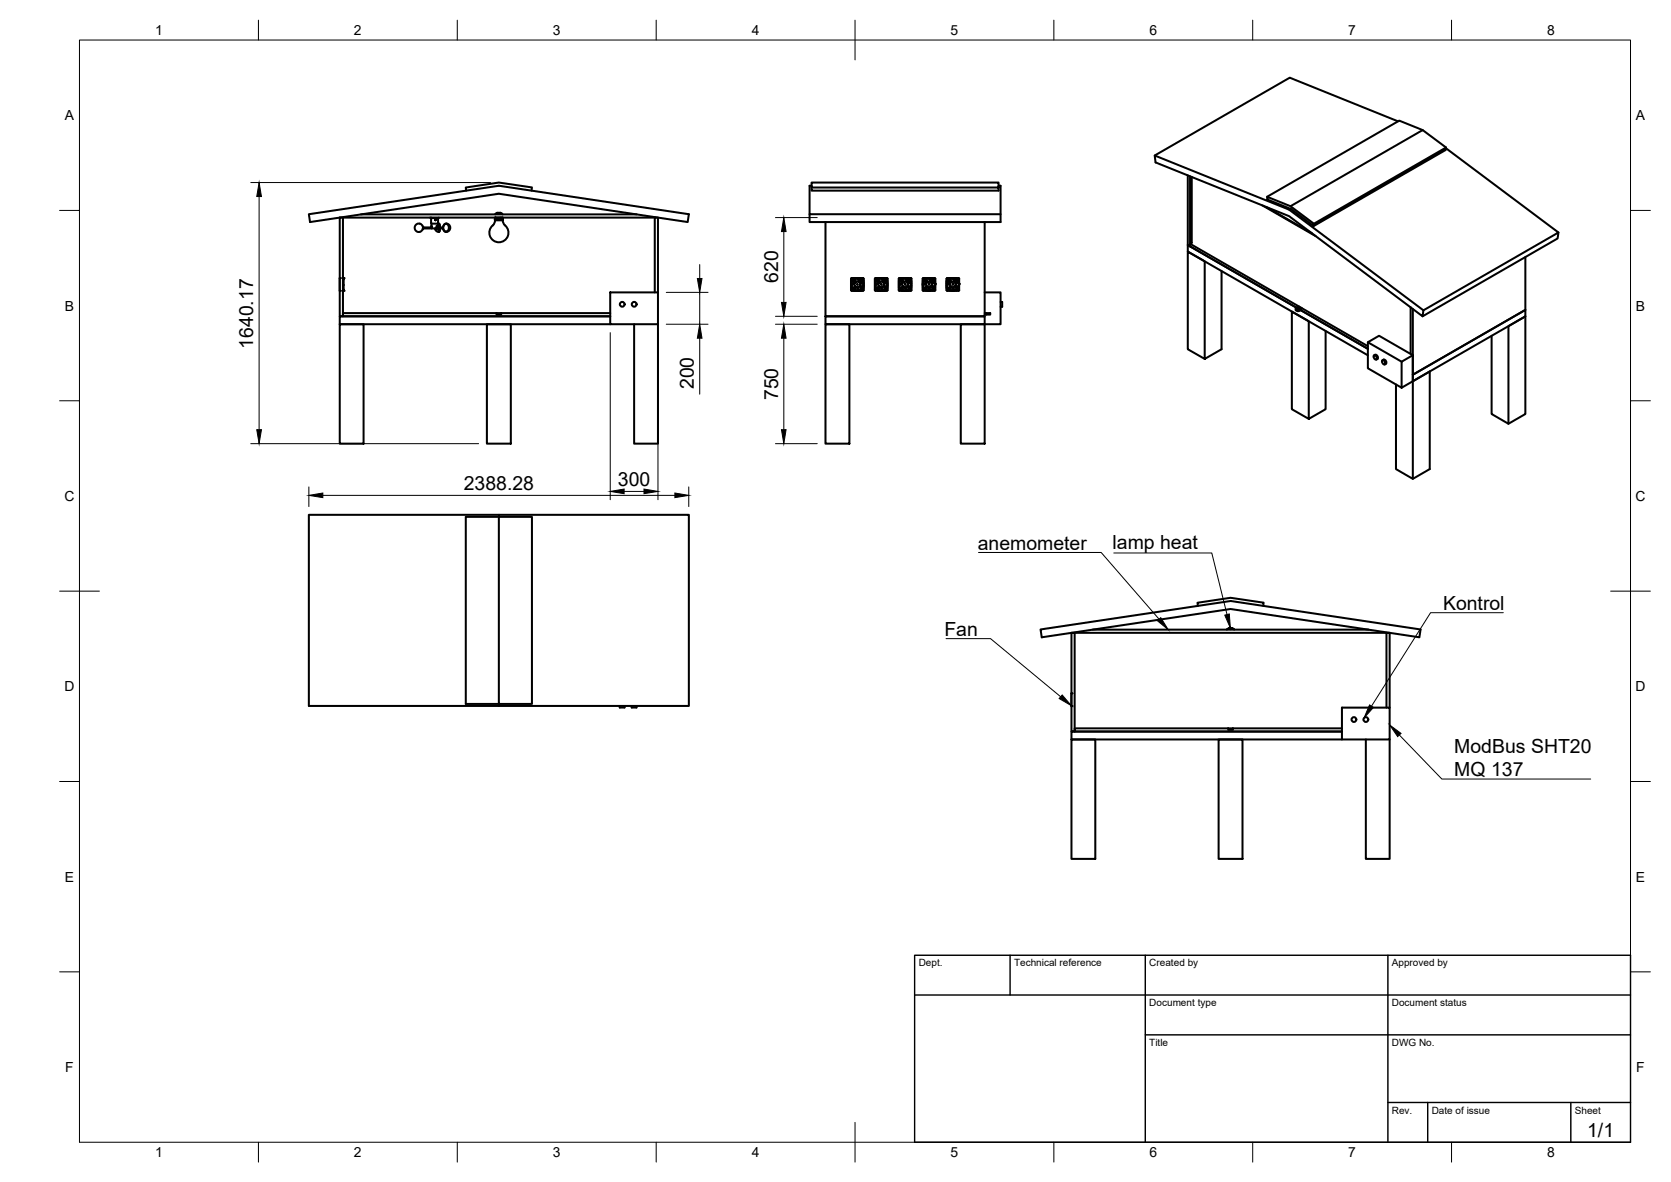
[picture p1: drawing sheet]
<svg xmlns="http://www.w3.org/2000/svg" width="420mm" height="297mm" viewBox="0 0 420 297" stroke-linecap="round" stroke-linejoin="round" font-family="sans-serif">
<!-- layer: Visible -->
<g fill="#000">
<circle cx="124.5" cy="54.7" r=".25"/>
<circle cx="85.4" cy="73.1" r=".25"/>
<circle cx="85.4" cy="69.9" r=".25"/>
<circle cx="86.2" cy="71.6" r=".25"/>
<circle cx="86.2" cy="69.9" r=".25"/>
<circle cx="86.3" cy="70.2" r=".25"/>
<circle cx="86.3" cy="73.1" r=".25"/>
<circle cx="86.3" cy="69.9" r=".25"/>
<circle cx="86.3" cy="72.8" r=".25"/>
<circle cx="86.4" cy="69.9" r=".25"/>
<circle cx="86.4" cy="73.1" r=".25"/>
<circle cx="214.3" cy="72.4" r=".25"/>
<circle cx="214.5" cy="72.6" r=".25"/>
<circle cx="214.6" cy="70.3" r=".25"/>
<circle cx="216.5" cy="72.8" r=".25"/>
<circle cx="216.5" cy="72.7" r=".25"/>
<circle cx="220.3" cy="72.4" r=".25"/>
<circle cx="220.5" cy="70.4" r=".25"/>
<circle cx="220.5" cy="72.6" r=".25"/>
<circle cx="220.6" cy="70.3" r=".25"/>
<circle cx="220.9" cy="71" r=".25"/>
<circle cx="220.9" cy="71.2" r=".25"/>
<circle cx="222.5" cy="72.7" r=".25"/>
<circle cx="222.7" cy="70.4" r=".25"/>
<circle cx="222.7" cy="72.6" r=".25"/>
<circle cx="222.8" cy="70.6" r=".25"/>
<circle cx="226.1" cy="71.5" r=".25"/>
<circle cx="226.6" cy="70.3" r=".25"/>
<circle cx="228.5" cy="72.7" r=".25"/>
<circle cx="228.7" cy="70.4" r=".25"/>
<circle cx="228.9" cy="70.6" r=".25"/>
<circle cx="232" cy="71.4" r=".25"/>
<circle cx="232" cy="71.5" r=".25"/>
<circle cx="232.3" cy="72.4" r=".25"/>
<circle cx="232.5" cy="72.6" r=".25"/>
<circle cx="232.6" cy="70.3" r=".25"/>
<circle cx="233.4" cy="73" r=".25"/>
<circle cx="233.4" cy="69.9" r=".25"/>
<circle cx="233.6" cy="73" r=".25"/>
<circle cx="234.2" cy="71.8" r=".25"/>
<circle cx="234.7" cy="70.4" r=".25"/>
<circle cx="235.1" cy="71.4" r=".25"/>
<circle cx="238.9" cy="71" r=".25"/>
<circle cx="239.4" cy="73" r=".25"/>
<circle cx="240.5" cy="72.7" r=".25"/>
<circle cx="240.7" cy="70.4" r=".25"/>
<circle cx="240.8" cy="70.6" r=".25"/>
<circle cx="240.9" cy="70.6" r=".25"/>
<circle cx="241.1" cy="71.4" r=".25"/>
<circle cx="269.4" cy="174.2" r=".25"/>
<circle cx="269.4" cy="177.4" r=".25"/>
<circle cx="269.4" cy="174.3" r=".25"/>
</g>
<g fill="none" stroke="#000" stroke-width=".51">
<path d="M351.5 30.5l-27.2-11-34 19.6M357.7 32.7l-5.9-2.4-33.2 19.2M363.6 37.3l28.3 21.1-34 19.6-33.8-25.3 .4-.2M363.6 37.1l-5.9-4.4-33.2 19.1M77.7 53.8l47.8-7.1 47.7 7.1-.3 2-47.5-7.1-47.4 7.1zM85.4 54.7h.8v24.8h-.8zM86.2 54.7h78.4M90.8 53.9h69.3M106.3 57l.2 .2h2M106.3 57l.1 .1M106.3 57a1.09 1.09 0 0 0-1.3-.8l-.5 .4-.2 .8 .4 .7 .6 .2a1.02 1.02 0 0 0 1-.7M106.4 57.5l-.1 .1"/>
<path d="M106.5 57.4l-.2 .2M106.5 57.4h.1M108.2 54.7l.2 .1M108.4 56v-1.2h1.8l-.1 1.4M108.4 54.7h2M108.4 56l.1 .2M108.5 56.2h1.6M108.5 56.8v.3M108.5 57.1l-.1 .1M108.5 56.2v1M108.5 57.1v-.3v.3M108.6 57.1l-.1 .1"/>
<path d="M108.7 54.8h.1M109.5 55.2v.2M109.8 57.4h-3.3M109.8 54.8h.1M109.9 57.2h1.4l.6-1a1.06 1.06 0 0 1 1.4 .9 1.06 1.06 0 0 1-1.1 1.2l-.5-.3-.3-.6h-1.7M109.9 57.4h.1M109.9 57.4l-.1 .2M109.9 56.8v.3v-.3h-.2v.3M110.1 56.2v1M110.2 57.4l.2 .8 .2-.8-.2 .9a.83 .83 0 0 1-1.1-.9M110.3 56.2h-.2M110.3 56.2l.3 .3v.7l-.2-1-.2 1"/>
<path d="M111.7 56.5a.71 .71 0 0 1 .8-.1 .71 .71 0 0 1 .4 .8 .75 .75 0 0 1-.7 1 .75 .75 0 0 1-.8-1zM117.2 47.9l-.1-.8 8.3-1.2 8.4 1.2-.2 .8M124.4 55.4h2M124.4 54.7v.1M124.4 54.9h.1M124.4 55.1h.1M124.4 55.2v.2M124.4 55.3h.1M124.4 54.9l.1 .1M124.4 54.8h.1M124.5 55.4l-.4 1a2.44 2.44 0 0 0-.5 3.6 2.44 2.44 0 0 0 3.7 0 2.44 2.44 0 0 0-.6-3.6l-.3-1M124.5 55.3h1.9"/>
<path d="M124.5 53.9l.1-.2h1.6l.1 .2M124.5 54.8h.1M124.5 55h.1M124.5 55.1v.1M124.5 55.2h-.1M124.5 55l-.1 .1M124.5 54.8l-.1 .1M124.5 54.7h-.1M124.8 53.7l.2-.2h.9l.1 .2M126 54.7h-1.6M126.3 54.7l-1.9 .1M126.3 54.7l-1.8 .1"/>
<path d="M126.3 54.9l-1.8 .1M126.3 55.1h-1.8M126.3 55.2l-1.6 .1M126.3 55.1l-1.8 .1M126.3 55.3h-.6M126.3 54.8h-1.8M126.3 54.7v.1M126.3 54.9h.1M126.3 55.1h.1M126.3 55.2v.1M126.3 54.8h.1M126.3 54.9l.1 .1"/>
<path d="M126.3 55.3h.1M126.4 54.8l-2 .1M126.4 55l-2 .1M126.4 55.1l-2 .1M126.4 55.2l-2 .1M126.4 54.8h.1M126.4 55h.1M126.4 55.1v.1M126.4 55.3v.1M126.4 54.8l-.1 .1M126.4 55l-.1 .1M126.4 55.2h-.1"/>
<path d="M204.1 47.1v.8h47v-2h-47v1.2h47M204.1 46.7h-.5v7.1h48M207.6 55.8v23.7h40v-23.7M251.1 46.7h.5v9.1h-48v-2M298.7 44.1v19.1l45.2 26.1M299.2 44.3v17.6l-.5-.3 27.3 15.7-26.8-15.4v-.6l.5-.3v-16.5M317.4 51.6l13.4 7.7M318.4 52l11.5 6.6M318.6 49.5l5.9 2.3 5.9 4.4-.1 .6-5.8-4.3-5.8-2.3zM324.1 52.7l-33.8-13.6 .3 1.7 33.5 13.5 33.6 25.2 .2-1.5M330.4 56.2l33.2-19.1-.1 .6-33.2 19.1M391.9 58.4l-.3 1.5-33.9 19.6"/>
<path d="M85.4 69.9v3.2M86.2 72.8h.1M86.2 70.2h.1M86.3 71.1l-.1-1.2h.2v3.2M86.3 71.8l-.1 1.3h.2M124.8 78.7h-38.6v.8h67.2h-68v2h68M124.8 78.7h1.2M124.8 78.7v.4h1.2v-.4M126 78.7h27.4M153.4 73.5h12v8h-12zM164.6 73.5v-18.8h.8v18.8M207.6 79.5h40v2h-40z"/>
<path d="M214 70.5v1.9M214 71.7l.3 .7M214.1 73.1h2.9M214.2 72.7l1.6-.6 .4-.3 .4 1.2M214.3 72.4h.1M214.3 72.4h-.2M214.3 70.2l.1 .2M214.4 69.9h.1M214.4 70.1l.5 1.6 .3 .4M214.4 70.4l-.4 .9M214.4 69.9h2.7l.1 3-.2 .2M214.4 69.9l.4 1.1"/>
<path d="M214.4 70.4h.1M214.4 69.9v.1M214.5 70.4h-.1M214.5 70.4h.1M214.5 72.6v.1M214.5 70.6l-.3 .1-.1 .8 .7-.3M214.5 72.7h-.2M214.5 72.6l.9 .4M214.5 70l.4 1M214.6 69.9h1.9M214.6 73h1.9M214.6 70l.1 .2"/>
<path d="M214.7 70.3l.3-.2a.55 .55 0 0 1 .6 0 .55 .55 0 0 1 .3 .5M214.7 70.4l.6 .4-.4 .4M214.7 72.5v.2l-.2-.1M214.7 70.2h-.1M214.7 70.2h.1M214.7 70.6l.5 .3M214.8 71.4h-.2a.54 .54 0 0 0-.5 .5 .54 .54 0 0 0 .3 .5M214.8 71h.1M214.9 71.2l-.5-1.3h-.4v3l.2 .2M214.9 71.2h.1M215 71.8l-.3 .5M215 71.9h.1"/>
<path d="M215.1 72l-.2 .2M215.2 70.8l.1 .1M215.2 72.1h.1M215.2 72.1l-1.1 .4M215.4 69.9l-.7 .3M215.5 72.2l.4 .7-.4 .1a.46 .46 0 0 1-.6-.5M215.6 72.2l.1 .2a.54 .54 0 0 0 .8 .3M215.7 69.9l.9 .4M215.9 70.8l.3 .5M215.9 70.9h.1M216 70.8v.1M216 72l.3 .1"/>
<path d="M216.1 71.9h.1M216.2 71.9l.1 .1M216.2 71.3l.5 1.5M216.3 71.3h-.1M216.3 71.4l.6-.6 .1 .3a.56 .56 0 0 1 .1 .6 .56 .56 0 0 1-.6 .3M216.4 72.8l-.7 .2M216.5 72.8h.1M216.5 72.8v.2M216.5 72.7v.1M216.5 72.1h.4l-.3 .4M216.6 70.4l-.7-.4 .1 .6M216.6 70.3h.1"/>
<path d="M216.6 70.3l.1 .1M216.6 70.4h.1M216.7 72.6h.1M216.7 72.5h.1M216.7 70.6l-.1 .4-.4 .3M216.7 72.5v.1M216.7 72.5l.1 .2M216.8 70.6h.1M216.8 70.5v.1M216.9 70.6h.1M216.8 70.3h-.2M216.9 70.6l.2 .7"/>
<path d="M216.9 70.8h.1M216.9 70.3l-1.6 .5M217 70.5l-.1 .1M217.1 70.4l-1.2 .5M217.1 70.5v1.9M217.1 71.7l-.4 .8M220 70.1v2.8M220 72.9l.2 .2M220 70.5v1.9M220 71.7l.3 .7M220.2 73.1h2.8M220.3 72.4h-.2"/>
<path d="M220.3 72.4h.1M220.3 70.2l.1 .2M220.4 69.9v.1M220.4 69.9l-.4 .2M220.4 69.9l.5 1.3 .5-.4-.7-.4M220.4 70.1l.5 1.6 .4 .4M220.4 69.9l.5 1.1M220.4 69.9h2.6M220.4 69.9h.1M220.4 70.4l-.4 .9M220.5 70.4h-.1M220.5 72.6h.1"/>
<path d="M220.5 72.6v.1M220.5 72.7h-.2M220.5 70.6l-.3 .3-.1 .6 .6-.3M220.5 70l.4 1M220.6 72.6l.8 .4M220.6 69.9h1.9M220.6 73h1.9M220.6 70l.1 .2M220.6 70.3l.4-.2a.56 .56 0 0 1 .6 0 .56 .56 0 0 1 .3 .5M220.7 72.5v.2l-.2-.1M220.7 70.2h-.1M220.7 70.2h.1"/>
<path d="M220.7 70.6l.5 .3M220.8 71.4h-.3a.54 .54 0 0 0-.4 .5 .54 .54 0 0 0 .3 .5M220.8 71h.1M221 71.8l-.3 .5M221.1 71.9h-.1M221.1 72l-.2 .2M221.3 70.8v.1M221.3 72.1h.1M221.3 72.1l-1.2 .4M221.4 69.9l-.7 .3M221.5 72.2l.5 .7-.6 .1a.45 .45 0 0 1-.5-.5M221.6 72.2l.1 .2a.54 .54 0 0 0 .8 .3"/>
<path d="M221.8 69.9l.8 .4M221.8 72.1l-1.6 .6M221.9 70.9h.1M221.9 70.8l.4 .5M222 70.8v.1M222 72l.3 .1M222.1 71.9h.1M222.2 71.9v.1M222.2 71.8h.1M222.2 71.8l.4 1.2M222.2 71.8l-.4 .3M222.3 71.3h.1"/>
<path d="M222.3 71.4l.6-.6 .1 .3a.58 .58 0 0 1 0 .6 .58 .58 0 0 1-.5 .3M222.4 72.8h.1M222.5 72.8l-.7 .2M222.5 72.8h.1M222.5 72.8v.2M222.5 72.7v.1M222.5 72.1h.4l-.2 .4M222.6 70.3h.1M222.6 70.4l-.7-.4 .1 .6M222.6 70.3l.1 .1M222.7 70.6l-.1 .4-.4 .3 .6 1.5M222.7 72.5v.1"/>
<path d="M222.7 72.5h.1M222.7 72.5l.1 .2M222.8 70.3h-.2M222.8 70.5l.1 .1M222.8 70.6h.1M222.9 70.6l.2 .7M222.9 70.3l-1.5 .5M223 69.9l.2 .2v2.8l-.2 .2M223.1 70.4l-1.2 .5M223.1 70.5l-.2 .1M223.1 70.5v1.9M223.1 71.7l-.4 .8"/>
<path d="M226 70.5v1.9M226 71.7l.3 .7M226.1 73.1h2.9M226.3 72.4h.1M226.3 72.4h-.2M226.4 69.9h.1M226.4 70.2v.2M226.4 70.1l.5 1.6 .4 .4M226.4 69.9h2.7l.1 3-.2 .2M226.4 69.9l.4 1.1M226.4 70.4h.1M226.4 70.4l-.4 .9"/>
<path d="M226.4 69.9v.1M226.5 70.4h.1M226.5 70.4h-.1M226.5 72.6h.1M226.5 72.6v.1M226.5 70.6l-.3 .3-.1 .6 .7-.3M226.5 72.7h-.2M226.5 70l.4 1M226.6 72.6l.8 .4M226.6 69.9h1.9M226.6 73h1.9M226.6 70l.1 .2"/>
<path d="M226.7 70.3l.3-.2a.57 .57 0 0 1 .6 0 .57 .57 0 0 1 .3 .5M226.7 70.4l.7 .4-.4 .4M226.7 72.5v.2l-.2-.1M226.7 70.2h.1M226.7 70.6l.5 .3M226.8 71.4h-.3a.52 .52 0 0 0-.4 .5 .52 .52 0 0 0 .3 .5M226.8 71h.1M226.9 71.2l-.5-1.3h-.4v3l.2 .2M226.9 71.2h.1M227 71.8l-.3 .5M227 71.9h.1M227.1 72l-.2 .2"/>
<path d="M227.2 70.8l.1 .1M227.2 72.1h.1M227.2 72.1l-1.1 .4M227.4 69.9l-.7 .3M227.5 72.2l.4 .7-.4 .1a.47 .47 0 0 1-.6-.5M227.6 72.2l.1 .2a.53 .53 0 0 0 .8 .3M227.8 69.9l.8 .4M227.9 70.9h.1M227.9 70.8l.4 .5M228 70.8v.1M228 72l.3 .1M228.1 71.9h.1"/>
<path d="M228.2 71.9l.1 .1M228.2 71.8h.1M228.2 71.8l.4 1.2M228.2 71.8l-.4 .3-1.6 .6M228.2 71.3l.6 1.5M228.3 71.3h.1M228.3 71.4l.6-.6 .1 .3a.56 .56 0 0 1 0 .6 .56 .56 0 0 1-.5 .3M228.5 72.8h.1M228.5 72.8l-.7 .2M228.5 72.8v.2M228.5 72.1h.4l-.2 .4M228.5 72.7v.1"/>
<path d="M228.6 70.4l-.7-.4 .1 .6M228.6 70.3h.1M228.6 70.3l.1 .1M228.7 72.6h.1M228.7 72.6l.1 .1M228.7 70.6l-.1 .4-.4 .3M228.8 70.6h.1M228.8 70.3h-.2M228.8 70.5l.1 .1M228.9 70.6h.1M228.9 70.6l.2 .7M228.9 70.3l-1.5 .5"/>
<path d="M229 70.5l-.1 .1M229.1 70.4l-1.2 .5M229.1 70.5v1.9M229.1 71.7l-.4 .8M232.2 73.1h2.8M232.2 72.7l1.6-.6 .4-.3 .4 1.2M232.3 72.4h.1M232.3 72.4h-.2M232.3 70.2l.1 .2M232.4 69.9l-.4 .2v2.8l.2 .2M232.4 69.9l.5 1.3M232.4 69.9h2.7l.1 3-.2 .2"/>
<path d="M232.4 70.1l.5 1.6 .4 .4M232.4 69.9l.5 1.1M232.4 69.9h.1M232.4 70.4l-.4 1 .3 1M232.5 69.9l-.1 .1M232.5 70.4h-.1M232.5 70.4h.1M232.5 72.6h.1M232.5 72.6l.9 .4 1.1-.2M232.5 70.6l-.2 .1-.2 .8 .6-.3M232.5 72.6l-.2 .1M232.6 70l.3 1"/>
<path d="M232.6 70l.1 .2M232.6 70.3l.4-.2a.55 .55 0 0 1 .6 0 .55 .55 0 0 1 .3 .5M232.6 69.9h1.9M232.6 73h1.9M232.7 70.4l.7 .4M232.7 72.5v.2l-.2-.1M232.7 70.2h.1M232.7 70.2h-.1M232.7 70.6l.5 .3M232.8 71.4h-.3a.54 .54 0 0 0-.4 .5 .54 .54 0 0 0 .3 .5M232.8 71h.1M232.9 71.2h.1"/>
<path d="M233 71.8l-.3 .5M233.1 71.9h-.1M233.1 72l-.2 .2M233.3 70.8v.1M233.3 72.1h.1M233.3 72.1l-1.2 .4M233.4 70.8l-.4 .4M233.4 69.9h.3M233.4 69.9l-.7 .3M233.5 72.2l.5 .7-.5 .1a.46 .46 0 0 1-.6-.5M233.6 72.2l.1 .2a.54 .54 0 0 0 .8 .3M233.7 69.9l.9 .4"/>
<path d="M233.9 70.9h.1M233.9 70.8l.4 .5M234 70.8v.1M234.1 72l.2 .1M234.1 71.9h.1M234.2 71.9l.1 .1M234.3 71.3l.5 1.5M234.3 71.3h.1M234.3 71.4l.6-.6 .1 .3a.57 .57 0 0 1 0 .6 .57 .57 0 0 1-.5 .3M234.5 72.8h.1M234.5 72.8v.2M234.5 72.1h.4l-.2 .5"/>
<path d="M234.6 70.4l-.7-.4 .1 .6M234.6 70.3h.1M234.6 70.3l.1 .1M234.7 72.5h.1M234.7 70.6l-.1 .4-.3 .3M234.7 72.5v.1M234.7 72.5l.1 .2M234.8 70.6h.1M234.8 70.3h-.2M234.9 70.6l.2 .7M234.9 70.3l-1.5 .5M235.1 70.5l-.2 .1"/>
<path d="M235.1 70.4l-1.2 .5M235.1 71.4v.2M235.1 70.5v1.9M235.1 71.6l-.4 .9M238 70.5v1.9M238.1 71.7l.2 .7M238.2 73.1h2.8M238.3 72.4h.1M238.3 72.4h-.2M238.4 69.9h.1M238.4 70.2v.2M238.4 69.9l-.4 .2v2.8l.2 .2"/>
<path d="M238.4 69.9l.5 1.3M238.4 70.1l.5 1.6 .4 .4M238.4 69.9h2.7l.1 3-.2 .2M238.4 69.9l.5 1.1-.4-1M238.4 70.4h.1M238.4 70.4l-.3 .9M238.4 69.9v.1M238.5 70.4h.1M238.5 72.6h.1M238.5 72.6v.1M238.5 72.7h-.2M238.5 70.6l-.3 .3-.1 .6 .7-.3"/>
<path d="M238.6 72.6l1 .4M238.6 70.3l.4-.2a.57 .57 0 0 1 .6 0 .57 .57 0 0 1 .3 .5M238.6 69.9h1.9M238.6 73h1.9M238.6 70l.1 .2M238.7 70.4l.7 .4-.4 .4M238.7 72.5v.2l-.2-.1M238.7 70.2h.1M238.7 70.6l.5 .3M238.8 71.4h-.3a.54 .54 0 0 0-.3 .5 .54 .54 0 0 0 .2 .5M238.8 71h.1M238.9 71.2h.1"/>
<path d="M239 71.8l-.3 .5M239.1 71.9h.1M239.1 72l-.2 .2M239.2 70.8l.1 .1M239.3 72.1h.1M239.3 72.1l-1.2 .4M239.4 69.9l-.7 .3M239.5 72.2l.4 .7-.4 .1a.45 .45 0 0 1-.6-.5M239.6 73h.1M239.6 72.2l.1 .2a.53 .53 0 0 0 .8 .3M239.8 69.9l.8 .4M239.9 70.9h.1"/>
<path d="M239.9 70.8l.4 .5M240 70.8v.1M240.1 72l.2 .1M240.2 71.9h.1M240.2 71.9l.1 .1M240.2 71.8h.1M240.2 71.8l.4 1.2M240.2 71.8l-.4 .3-1.6 .6M240.2 71.3l.6 1.5M240.3 71.3h.1M240.3 71.4l.6-.6 .1 .3a.58 .58 0 0 1 .1 .6 .58 .58 0 0 1-.6 .3M240.5 72.8h.1"/>
<path d="M240.5 72.8l-.8 .2M240.5 72.8v.2M240.5 72.7v.1M240.5 72.1h.4l-.2 .4M240.6 70.4l-.7-.4 .1 .6M240.6 70.3h.1M240.6 70.3l.1 .1M240.7 72.6h.1M240.7 72.5h.1M240.7 70.6l-.1 .4-.4 .3M240.7 72.5l.1 .2M240.7 72.5v.1"/>
<path d="M240.8 70.3h-.2M240.8 70.5l.1 .1M240.9 70.6h.1M240.9 70.6l.2 1-.4 .9M240.9 70.3l-1.5 .5M241.1 70.4l-1.2 .5M241.1 70.5l-.2 .1M241.1 70.5v1.9M247.6 79.1h.3v-.4h1.1v.4h-1.1M247.6 73.5h4v8h-4M247.6 78.7h.3M251.6 75.9h.4v1.2h-.4"/>
<path d="M299.2 61.3l44.7 25.7M307.1 68.1v19.7l-4.2 2.4-4.2-2.4v-24.6l4.2 2.5v24.5M325.8 77.6v.3M326.1 77.4l.2-.1-.3 .1 .1 .4h.5l.3-.2M326.1 77.6l-.1 .1M326.7 77.8l-.6-.4v.3l.2 .1M326.7 77.1l-.5 .3 .5 .2 .5-.2a.76 .76 0 0 1-.5 .8 .76 .76 0 0 1-.9-.4M326.9 77.6l-.2 .1M327 77.5a.61 .61 0 0 1-.6 .4 .61 .61 0 0 1-.6-.5l.9-.3v.3l-.2 .1M327.2 77.4l-.2 .2v.3l16.9 9.8M354.7 77.2v11.7M355.2 77.6v16.6"/>
<path d="M383.5 64.6v13.3l-28.3 16.3M85.4 81.5h6v30h-6zM122.4 81.5h6v30h-6zM159.4 81.5v30h6v-30M207.6 81.5h6v30h-6zM241.6 81.5h6v30h-6zM333.3 83.2v19.6l-4.2 2.5-4.3-2.5v-24.5l4.3 2.4v24.6M343.9 86l8.5 4.9M345.4 89.4l.4-.1 .2 .2 .2 .8h-.4l-.2-.2zM345.8 89.2l-.3 .1M345.8 89.2a.64 .64 0 0 1 .6 .4 .64 .64 0 0 1-.3 .8M347.5 90.6h.4l.2 .2 .2 .7h-.4l-.2-.1z"/>
<path d="M347.6 90.5a.61 .61 0 0 1 .9 .2 .61 .61 0 0 1-.3 .9M351 96.6v21.3l4.2 2.4v-24.5l4.3-2.4v24.5l-4.3 2.4M355.2 94.2l28.3-16.3v1.6l-28.3 16.3zM355.2 89.3l-8.4-4.9-2.9 1.6v6.5l8.5 4.9 2.8-1.6v-6.5l-2.8 1.6v6.5M375.1 84.4v19.6l4.2 2.5v-24.5l4.2-2.5v24.5l-4.2 2.5M125.4 129.9h-8.3v47h16.7v-47h-8.4v47M125.5 129.9v-.5h47.7v48h-47.7v-.5M125.5 129.4h-47.8v48h47.8M261.6 158.2l47.8-7.2 47.8 7.2-.3 2-47.5-7.2-47.5 7.2zM269.4 159h.8v24.8h-.8zM270.2 159h78.4M274.7 158.2h69.4"/>
<path d="M301.2 152.3l-.1-.8 8.3-1.3 8.3 1.3-.1 .8M308.5 158.2l.1-.2h1.6l.1 .2M308.8 158l.2-.2h.9l.1 .2M155.8 177.4v.4h1.2v-.4M158.8 177.4v.4h1.2v-.4M269.4 174.3v3.1M337.4 177.8h12v8h-12zM348.6 177.8v-18.8h.8v18.8M269.4 185.8h6v30h-6zM306.4 185.8h6v30h-6zM308.8 183h-38.6v.8h67.2h-68v2h68M308.8 183h1.2"/>
<path d="M308.8 183v.4h1.2v-.4M310 183h27.4M343.4 185.8v30h6v-30"/>
<circle cx="109.5" cy="55.3" r=".1"/>
<circle cx="156.5" cy="76.5" r=".6"/>
<circle cx="159.5" cy="76.5" r=".6"/>
<circle cx="214.2" cy="70.1" r=".1"/>
<circle cx="214.2" cy="72.9" r=".1"/>
<circle cx="215.6" cy="71.5" r=".03"/>
<circle cx="215.6" cy="71.5" r=".07"/>
<circle cx="217" cy="70.1" r=".1"/>
<circle cx="217" cy="72.9" r=".1"/>
<circle cx="220.2" cy="72.9" r=".1"/>
<circle cx="220.2" cy="70.1" r=".1"/>
<circle cx="221.6" cy="71.5" r=".07"/>
<circle cx="221.6" cy="71.5" r=".03"/>
<circle cx="223" cy="70.1" r=".1"/>
<circle cx="223" cy="72.9" r=".1"/>
<circle cx="226.2" cy="70.1" r=".1"/>
<circle cx="226.2" cy="72.9" r=".1"/>
<circle cx="227.6" cy="71.5" r=".07"/>
<circle cx="227.6" cy="71.5" r=".03"/>
<circle cx="229" cy="70.1" r=".1"/>
<circle cx="229" cy="72.9" r=".1"/>
<circle cx="232.2" cy="72.9" r=".1"/>
<circle cx="232.2" cy="70.1" r=".1"/>
<circle cx="233.6" cy="71.5" r=".03"/>
<circle cx="233.6" cy="71.5" r=".07"/>
<circle cx="235" cy="72.9" r=".1"/>
<circle cx="235" cy="70.1" r=".1"/>
<circle cx="238.2" cy="72.9" r=".1"/>
<circle cx="238.2" cy="70.1" r=".1"/>
<circle cx="239.6" cy="71.5" r=".07"/>
<circle cx="239.6" cy="71.5" r=".03"/>
<circle cx="241" cy="70.1" r=".1"/>
<circle cx="241" cy="72.9" r=".1"/>
<circle cx="340.4" cy="180.8" r=".6"/>
<circle cx="343.4" cy="180.8" r=".6"/>
</g>
<!-- layer: BORDER -->
<g fill="none" stroke="#000" stroke-width=".25">
<path d="M20 10.1h390v276.9h-390zM65 5.1v5M115 5.1v5M165 5.1v5M215 5.1v10M265 5.1v5M315 5.1v5M365 5.1v5M15 52.9h5M410 52.9h5M15 100.7h5M410 100.7h5"/>
<path d="M15 148.6h10M405 148.6h10M15 196.4h5M410 196.4h5M15 244.2h5M410 244.2h5M65 287v5M115 287v5M165 287v5M215 282.1v9.9M265 287v5M315 287v5"/>
<path d="M365 287v5"/>
</g>
<!-- layer: TITLEBLOCK -->
<path d="M230 240.1h180v46.9h-180zM230 250h180M254 240.1v9.9M288 240.1v46.9M349 240.1v46.9M288 260.1h122M349 277.1h61M359 277.1v9.9M395 277.1v9.9" fill="none" stroke="#000" stroke-width=".36"/>
<!-- layer: FD_Dimensions -->
<g fill="none" stroke="#000" stroke-width=".25">
<path d="M63.1 45.9h60.2M65.2 49.4v58.6M195 54.7h10.5M197.1 58.2v17.8M167.5 73.5h10.5M175.9 66.5v3.5M175.9 73.5v8M195 79.5h10.5M153.4 83.6v42M165.4 83.6v42M167.5 81.5h10.5M175.9 85v14.1"/>
<path d="M195 81.5h10.5M197.1 85v23M63.1 111.5h57.2M195 111.5h10.5M77.7 122.4v4.9M81.2 124.5h88.5M156.9 123.5h5M173.2 122.4v4.9"/>
</g>
<path d="M65.2 45.9l.5 3.5h-1.1zM197.1 54.7l.6 3.5h-1.2zM175.3 70h1.2l-.6 3.5zM196.5 76h1.2l-.6 3.5zM175.9 81.5l.6 3.5h-1.2zM197.1 81.5l.6 3.5h-1.2zM64.6 108h1.1l-.5 3.5zM196.5 108h1.2l-.6 3.5zM77.7 124.5l3.5-.6v1.2zM153.4 123.5l3.5-.6v1.2zM161.9 122.9l3.5 .6-3.5 .6zM169.7 123.9l3.5 .6-3.5 .6z" fill="#000" stroke="#000" stroke-width=".25"/>
<!-- layer: Leaders -->
<path d="M291 156l.9-.8 1.8 3zM308 154.6l1.1-.3 .3 3.5zM267.1 174.7l2.3 2.6-3.1-1.8zM344.4 177.2l1 .6-2.4 2.6zM349.4 182.2l2.9 2.1-.9 .8z" fill="#000" stroke="#000" stroke-width=".25"/>
<path d="M246 138.8h30.9l14.5 16.8M280.1 139h24.6l3.8 15.4M378 154h-18.3l-14.9 23.5M237.9 160.5h11.2l17.6 14.6M351.9 184.7l10.6 11.1h37.5" fill="none" stroke="#000" stroke-width=".25"/>
<g font-size="4.9">
<text x="195.6" y="71.1" transform="rotate(-90 195.6 71.1)">620</text>
<text x="63.7" y="87.7" transform="rotate(-90 63.7 87.7)">1640.17</text>
<text x="174.5" y="97.8" transform="rotate(-90 174.5 97.8)">200</text>
<text x="195.6" y="100.6" transform="rotate(-90 195.6 100.6)">750</text>
<text x="116.6" y="123">2388.28</text>
<text x="155.4" y="122">300</text>
<text x="279.8" y="138">lamp heat</text>
<text x="245.9" y="138.1">anemometer</text>
<text x="362.8" y="153.3">Kontrol</text>
<text x="237.5" y="159.8">Fan</text>
<text x="365.7" y="189.2">ModBus SHT20</text>
<text x="365.7" y="195.1">MQ 137</text>
<text x="399.1" y="285.7">1/1</text>
</g>
<g font-size="3.5">
<text x="39" y="8.8">1</text>
<text x="89" y="8.8">2</text>
<text x="139" y="8.8">3</text>
<text x="189" y="8.8">4</text>
<text x="239" y="8.8">5</text>
<text x="289" y="8.8">6</text>
<text x="339" y="8.8">7</text>
<text x="389" y="8.8">8</text>
<text x="16.3" y="30.2">A</text>
<text x="411.3" y="30.2">A</text>
<text x="16.3" y="78">B</text>
<text x="411.3" y="78">B</text>
<text x="16.2" y="125.9">C</text>
<text x="411.2" y="125.9">C</text>
<text x="16.2" y="173.7">D</text>
<text x="411.2" y="173.7">D</text>
<text x="16.3" y="221.6">E</text>
<text x="411.3" y="221.6">E</text>
<text x="16.4" y="269.4">F</text>
<text x="411.4" y="269.4">F</text>
<text x="39" y="290.8">1</text>
<text x="89" y="290.8">2</text>
<text x="139" y="290.8">3</text>
<text x="189" y="290.8">4</text>
<text x="239" y="290.8">5</text>
<text x="289" y="290.8">6</text>
<text x="339" y="290.8">7</text>
<text x="389" y="290.8">8</text>
</g>
<g font-size="2.5">
<text x="231" y="242.9">Dept.</text>
<text x="255" y="242.9">Technical reference</text>
<text x="289" y="242.9">Created by</text>
<text x="350" y="242.9">Approved by</text>
<text x="289" y="252.8">Document type</text>
<text x="350" y="252.8">Document status</text>
<text x="289" y="262.9">Title</text>
<text x="350" y="262.9">DWG No.</text>
<text x="350" y="279.9">Rev.</text>
<text x="360" y="279.9">Date of issue</text>
<text x="396" y="279.9">Sheet</text>
</g>
</svg>
